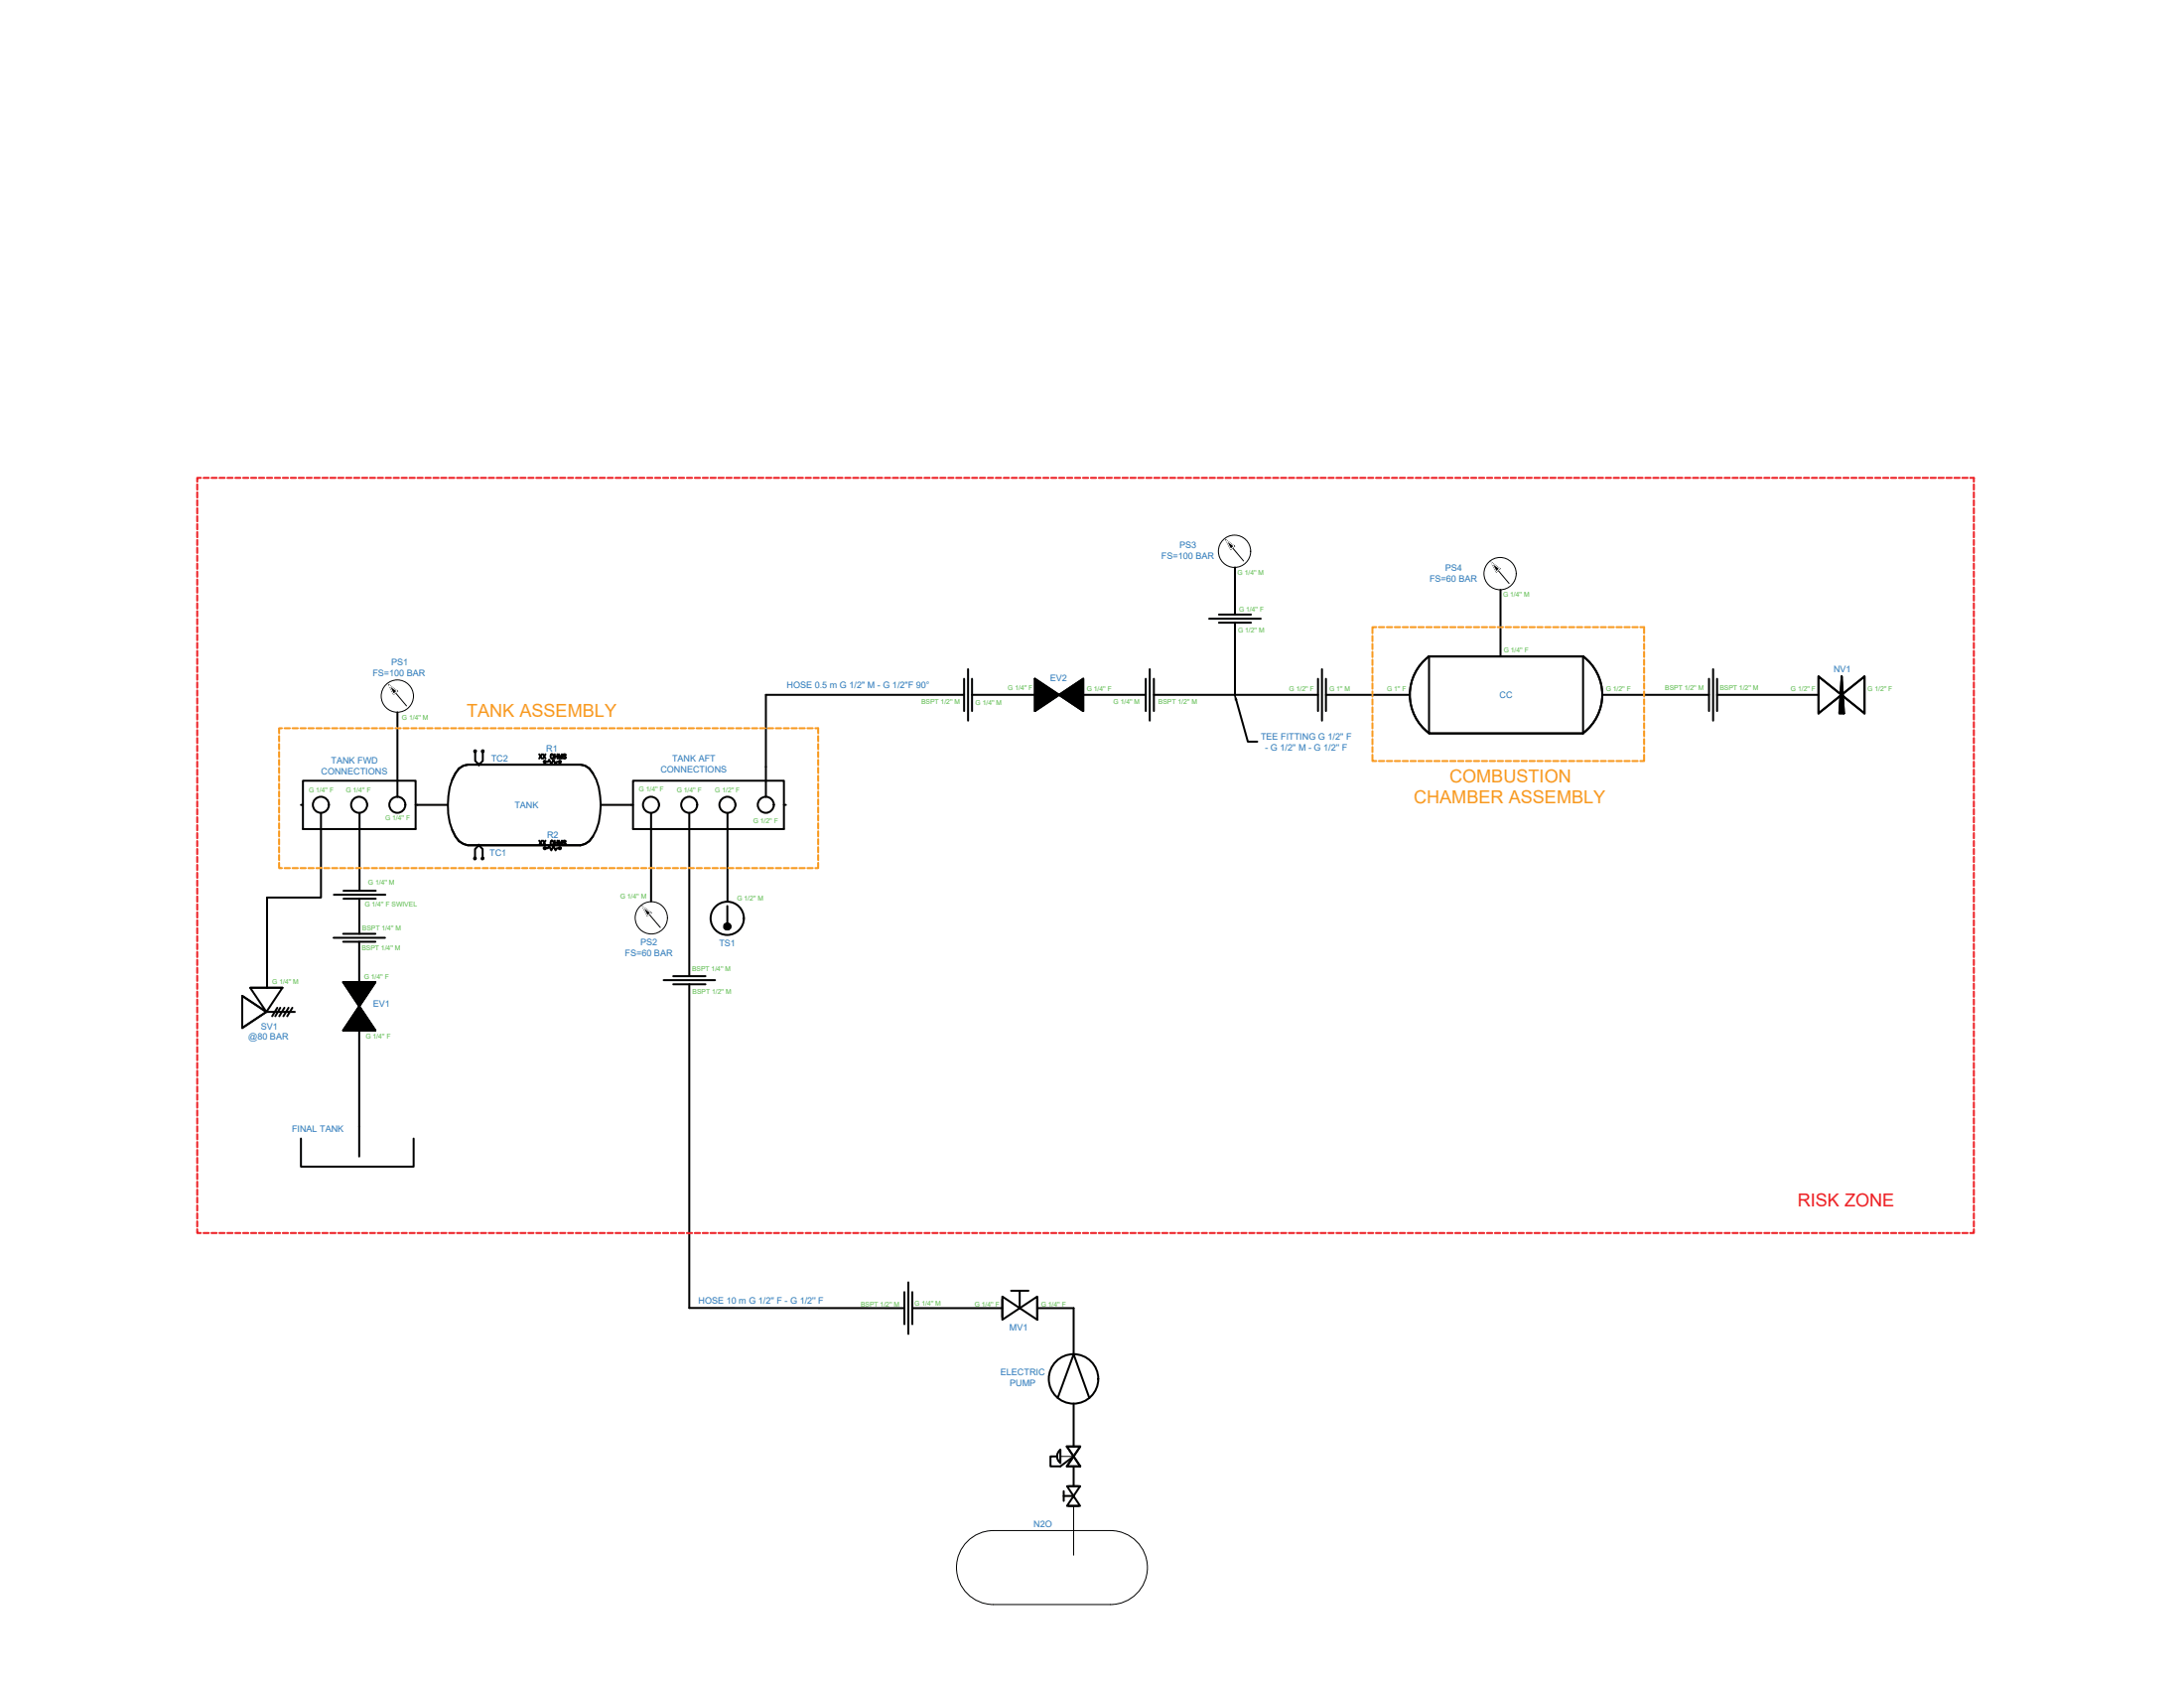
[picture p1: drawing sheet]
<svg xmlns="http://www.w3.org/2000/svg" width="279mm" height="216mm" viewBox="0 0 279 216" stroke-linecap="round" stroke-linejoin="round" font-family="sans-serif">
<!-- layer: SYMS -->
<g fill="none" stroke="#000" stroke-width=".25">
<path d="M154.7 79.1h6.6M155.9 78.6h4.1M155.9 79.6h4.1M38.8 99.9h14.4v6.1h-14.4zM58.7 98.3l.6-.4 .6-.1h14.4l.5 .1 .6 .4a7.4 7.4 0 0 1 1.4 5.8 6 6 0 0 1-1.4 3.5l-.6 .3-.5 .2h-14.5a2.52 2.52 0 0 1-2-2 9.2 9.2 0 0 1 .5-7.2zM60.8 96.2v1.1l.5 .5 .5-.5v-1.1M60.9 96l-.2 .2M61.8 96l-.1 .2M69.8 97.4h.3l.2-.2 .2 .5 .3-.5 .3 .5 .1-.3h.3M75.9 98.9l-.5-.6-.6-.4-.5-.1h-14.4l-.6 .1-.6 .4-.4 .6-.5 .8M81 99.9h19.3v6.1h-19.3zM123.3 86.8v4.1"/>
<path d="M123.8 85.6v6.6M124.4 86.8v4.1M132.4 86.8l3.1 2.1-3.1 2zM132.4 86.8v4.1l6.2-4.1v4.1zM135.5 88.9l3.1-2.1v4.1zM146.6 86.8v4.1M147.1 85.6v6.6M147.6 86.8v4.1M168.6 86.8v4.1M169.1 85.6v6.6M169.6 86.8v4.1M182.3 84.4l.5-.5v9.9h19.7h-19.7a6.1 6.1 0 0 1-.5-9.4z"/>
<path d="M202.5 83.9a6.1 6.1 0 0 1 0 9.9M202.5 84h-19.7h19.7M202.5 84v9.8M218.6 86.8v4.1M219.2 85.6v6.6M219.7 86.8v4.1M232.6 86.5l3 2.4-3 2.3zM232.6 91.2v-4.7l5.9 4.7M232.6 91.2l5.9-4.7v4.7M235.6 88.9l2.9-2.4v4.7zM235.6 86.5l.3 4.7h-.6zM38.5 102.9h.3"/>
<path d="M42.7 119.9h6.6M42.7 114.4h6.6M43.9 119.4h4.1M43.9 113.9h4.2M43.9 114.9h4.2M53.2 102.9h.2M57.8 106.1a2.52 2.52 0 0 0 2 2h14.5M60.8 109.7v-1.1l.5-.5 .4 .5v1.1M60.9 109.7l-.2 .2M61.8 109.7l-.1 .2M69.8 108.5h.3l.2-.3 .2 .6 .3-.6 .3 .6 .1-.3h.3M75.9 107l-.5 .6-.6 .3-.5 .2"/>
<path d="M80.7 102.9h.3M93 115.9v2.6M100.3 102.9h.2M43.9 125.6h4.1l-2 3.1zM43.9 125.6l4.1 6.2h-4.1l4.1-6.2zM43.9 120.5h4.1M46 128.7l2 3.1h-4.1zM84.9 125.4h6.6M86.1 125.9h4.2M86.1 124.9h4.2M38.5 145.6v3.6h14.4v-3.6M46 144.1v3.8"/>
<path d="M115.7 165.3v4.1M116.2 164v6.6M116.7 165.3v4.1M128.2 165.8l4.5 3v-3l-4.5 3zM128.2 166.2v2.2M129.3 165.1h2.3M130.5 165.1v2.2M132.7 166.2v2.2M135.2 186.3h-.8v1.3h1.3l1.7-1.3M135.7 187.1a1.05 1.05 0 0 1 0-1.7v1.7M136.1 190.7v1.3M136.1 191.3h1.3"/>
<path d="M136.5 185h1.7l-.8 1.3zM136.5 185h1.7l-1.7 2.6h1.7M136.5 185l1.7 2.6M136.5 190.1l1.7 2.5h-1.7l1.7-2.5zM136.7 190.1h1.3M136.7 192.6h1.3M137.4 186.3l.8 1.3h-1.7z"/>
<circle cx="60.8" cy="96.1" r=".12"/>
<circle cx="61.3" cy="97.8" r=".03"/>
<circle cx="61.3" cy="97.8" r=".05"/>
<circle cx="61.8" cy="96.1" r=".12"/>
<circle cx="69.7" cy="97.4" r=".14"/>
<circle cx="71.6" cy="97.4" r=".14"/>
<circle cx="41.1" cy="102.9" r="1.03"/>
<circle cx="45.9" cy="102.9" r="1.03"/>
<circle cx="50.8" cy="102.9" r="1.03"/>
<circle cx="60.8" cy="109.8" r=".12"/>
<circle cx="61.2" cy="108.1" r=".03"/>
<circle cx="61.2" cy="108.1" r=".05"/>
<circle cx="61.7" cy="109.8" r=".12"/>
<circle cx="69.7" cy="108.5" r=".14"/>
<circle cx="71.6" cy="108.5" r=".14"/>
<circle cx="83.3" cy="102.9" r="1.03"/>
<circle cx="88.2" cy="102.9" r="1.03"/>
<circle cx="93" cy="117.5" r="2.13"/>
<circle cx="93" cy="118.5" r=".39"/>
<circle cx="93.1" cy="102.9" r="1.03"/>
<circle cx="98" cy="102.9" r="1.03"/>
</g>
<!-- layer: MISC -->
<g fill="none" stroke="#000" stroke-width=".25">
<path d="M69 96.5l.3 .5M69.3 96.5l-.3 .5M69.5 96.5l.3 .5M69.8 96.5l-.3 .5M70.5 96.5a.26 .26 0 0 1 .3 .2 .26 .26 0 0 1-.3 .3l-.1-.2zM71 96.5v.5M71 96.7h.3M71.3 96.5v.5M71.5 97v-.5l.2 .5 .2-.5v.5M72.4 96.6l-.3-.1v.2l.2 .1 .1 .1-.1 .1-.2-.1M69 107.5l.3 .6M69.3 107.5l-.3 .6"/>
<path d="M69.5 107.5l.3 .6M69.8 107.5l-.3 .6M70.6 107.5a.27 .27 0 0 1 .2 .3 .27 .27 0 0 1-.3 .2 .37 .37 0 0 1 .1-.5zM71 107.5v.6M71 107.8h.3M71.3 107.5v.6M71.5 108.1v-.6l.2 .6 .2-.6v.6M72.4 107.6l-.1-.1-.2 .1v.2l.3 .1-.1 .2-.2-.1"/>
</g>
<!-- layer: WIRES -->
<g fill="none" stroke="#000" stroke-width=".25">
<path d="M50.8 91.1v10.8M98 88.9v13M41.1 104v10.8h-6.9v11.6M46 114.9v4.5M46 104v9.9M53.4 102.9h3.9M76.9 102.9h3.8M83.3 104v11.3M88.2 104v20.9M93.1 104v11.3M46 120.5v5.1M88.2 125.9v41.4"/>
<path d="M130.5 167.3h.1M132.7 167.3h4.7v5.9M137.4 179.5v5.5M137.4 187.6v2.5"/>
</g>
<!-- layer: SYMS -->
<g fill="none" stroke="#000" stroke-width=".13">
<path d="M156.9 69.1l2.2 2.6M156.9 69.1l1 .7-.4 .5zM190.8 72l2.3 2.6M190.8 72l1 .7-.4 .4zM49.8 87.6l2.2 2.7M49.8 87.6l1 .8-.4 .4zM82.3 116l2.2 2.6M82.3 116l.9 .7-.4 .5zM135.7 187.1a1.05 1.05 0 0 1 0-1.7v1.7M135.7 186.3h1.7M137.4 192.6v6.3M142.1 195.8a4.7 4.7 0 0 1 4.7 4.7 4.7 4.7 0 0 1-4.7 4.7"/>
<path d="M142.1 195.8h-15a4.7 4.7 0 0 0-4.7 4.7 4.7 4.7 0 0 0 4.7 4.7h15"/>
<circle cx="157.9" cy="70.5" r="2.06"/>
<circle cx="191.9" cy="73.4" r="2.06"/>
<circle cx="50.8" cy="89" r="2.06"/>
<circle cx="83.3" cy="117.4" r="2.06"/>
</g>
<g fill="#000" stroke="#000" stroke-width=".13">
<path d="M93 118.9h.2zM93 118.1h.1z"/>
<path d="M156.9 69.1l1 .7h-.7zM157.2 69.8l.3 .5 .4-.5z"/>
<path d="M190.8 72l1 .7h-.6zM191.2 72.7l.2 .4 .4-.4z"/>
<path d="M49.8 87.6l1 .8h-.7zM50.1 88.4l.3 .4 .4-.4z"/>
<path d="M132.4 88.9v2zM132.4 88.9v2z"/>
<path d="M132.4 86.8v1.8zM132.4 86.8v1.8z"/>
<path d="M132.4 86.8v4.1l3-2zM132.4 90.9l3-2z"/>
<path d="M135.5 88.9l3-2zM135.5 88.9l3-2v4z"/>
<path d="M138.5 88.9v2zM138.6 88.9v2z"/>
<path d="M138.5 86.9v1.7l.1-1.8zM138.6 86.8l-.1 1.8z"/>
<path d="M235.6 86.5v4.7h-.3zM235.6 86.5v4.7h.3z"/>
<path d="M82.3 116l.9 .7h-.6zM82.6 116.7l.2 .5 .4-.5z"/>
<path d="M93 118.9h.1zM93 118.9h.1z"/>
<path d="M93 118.1h.2zM93 118.1h.2z"/>
<path d="M93 118.1h.2zM92.9 118.1h.3z"/>
<path d="M92.9 118.1h.3zM92.9 118.1h.3z"/>
<path d="M92.9 118.9h.3zM92.9 118.9h.3z"/>
<path d="M92.9 118.1l.3 .1zM92.9 118.2h.3z"/>
<path d="M92.9 118.9h.3zM92.9 118.9h.3z"/>
<path d="M92.9 118.2h.4zM92.8 118.2h.5z"/>
<path d="M92.9 118.9h.3zM92.9 118.9h.3z"/>
<path d="M92.8 118.2h.5zM92.8 118.2h.5z"/>
<path d="M92.8 118.8h.5zM92.8 118.8l.4 .1z"/>
<path d="M92.8 118.2l.5 .1zM92.8 118.2l.5 .1z"/>
<path d="M92.8 118.8h.5zM92.8 118.8h.5z"/>
<path d="M92.8 118.3h.6zM92.7 118.3h.7z"/>
<path d="M92.8 118.8h.5zM92.8 118.8h.5z"/>
<path d="M92.7 118.3h.7zM92.7 118.3h.7z"/>
<path d="M92.7 118.8h.7zM92.7 118.8h.6z"/>
<path d="M92.7 118.3h.7zM92.7 118.3h.7z"/>
<path d="M92.7 118.7h.7zM92.7 118.7l.7 .1z"/>
<path d="M92.7 118.3l.7 .1zM92.7 118.3l.7 .1z"/>
<path d="M92.7 118.4h.7zM92.7 118.4h.7z"/>
<path d="M92.7 118.7h.7zM92.7 118.7h.7z"/>
<path d="M92.7 118.7h.7zM92.7 118.7h.7z"/>
<path d="M92.7 118.4h.7zM92.7 118.4h.7z"/>
<path d="M92.7 118.4l.8 .1zM92.7 118.4l.8 .1z"/>
<path d="M92.7 118.6h.7zM92.7 118.6h.7z"/>
<path d="M92.7 118.6h.7zM92.7 118.6l.7 .1z"/>
<path d="M92.7 118.5h.8zM92.7 118.5h.8z"/>
<path d="M92.7 118.5h.8zM92.7 118.5h.8z"/>
<path d="M92.7 118.5h.8zM92.7 118.5l.7 .1z"/>
<path d="M43.9 125.6h2.1zM43.9 125.6h2.1z"/>
<path d="M43.9 131.7l2.1 .1zM43.9 131.7l2.1 .1h-2.1z"/>
<path d="M46 128.7l2 3zM46 128.7l2 3h-4.1z"/>
<path d="M46.3 131.7l1.7 .1zM46.3 131.7l1.7 .1z"/>
<path d="M46.3 125.6h1.7zM46.3 125.6h1.7z"/>
<path d="M43.9 125.6l2.1 3 2-3zM43.9 125.6l2.1 3z"/>
</g>
<path d="M156.9 69.1l1 .7-.4 .5zM190.8 72l1 .7-.4 .4zM49.8 87.6l1 .8-.4 .4zM82.3 116l.9 .7-.4 .5z" fill="none" stroke="#fafafa" stroke-width=".13"/>
<!-- layer: 0 -->
<g fill="none" stroke="#000" stroke-width=".25">
<path d="M158 72.6v6M158 79.6v9.3M192 75.5v8.5M98 88.9h25.3M124.4 88.9h22.2M147.6 88.9h21M158.1 89.5l1.5 5.4h1.2M169.6 88.9h10.8M205 88.9h13.6M219.7 88.9h12.9M31 127.4l3.1 2-3.1 2.1zM32 126.3h4.1l-2 3.1z"/>
<path d="M32 126.3h4.1M34.1 129.4h3.6M35.5 128.9l-.7 1.1M35.9 128.9l-.7 1.1M36.4 128.9l-.7 1.1M36.9 128.9l-.6 1.1M37.4 128.9l-.7 1.1M46 128.7v15.4M88.2 167.3h27.5M116.7 167.3h11.5M135.3 178.8l2.1-5.6 2 5.6"/>
<circle cx="137.3" cy="176.4" r="3.2"/>
</g>
<g fill="none" stroke="#f8991e" stroke-width=".25">
<path d="M35.7 94.1v.7M35.7 95.2v.6M35.7 96.2v.7M35.7 97.2v.7M35.7 98.2v.7M35.7 99.2v.7M36.1 93.1h-.4v.7M36.4 93.1h.7M37.4 93.1h.7M38.4 93.1h.7M39.5 93.1h.6M40.5 93.1h.6"/>
<path d="M41.5 93.1h.6M42.5 93.1h.7M43.5 93.1h.7M44.5 93.1h.7M45.5 93.1h.7M46.5 93.1h.7M47.6 93.1h.6M48.6 93.1h.7M49.6 93.1h.6M50.6 93.1h.7M51.6 93.1h.7M52.6 93.1h.7"/>
<path d="M53.6 93.1h.7M54.7 93.1h.6M55.7 93.1h.6M56.7 93.1h.7M57.7 93.1h.7M58.7 93.1h.7M59.7 93.1h.7M60.7 93.1h.7M61.7 93.1h.7M62.8 93.1h.6M63.8 93.1h.7M64.8 93.1h.7"/>
<path d="M65.8 93.1h.7M66.8 93.1h.7M67.8 93.1h.7M68.8 93.1h.7M69.9 93.1h.6M70.9 93.1h.6M71.9 93.1h.7M72.9 93.1h.7M73.9 93.1h.7M74.9 93.1h.7M75.9 93.1h.7M76.9 93.1h.7"/>
<path d="M78 93.1h.6M79 93.1h.7M80 93.1h.7M81 93.1h.7M82 93.1h.7M83 93.1h.7M84 93.1h.7M85 93.1h.7M86.1 93.1h.6M87.1 93.1h.7M88.1 93.1h.7M89.1 93.1h.7"/>
<path d="M90.1 93.1h.7M91.1 93.1h.7M92.2 93.1h.6M93.2 93.1h.6M94.2 93.1h.6M95.2 93.1h.7M96.2 93.1h.7M97.2 93.1h.7M98.2 93.1h.7M99.3 93.1h.6M100.3 93.1h.6M101.3 93.1h.6"/>
<path d="M102.3 93.1h.7M103.3 93.1h.7M104.3 93.1h.4v.7M104.7 94.1v.7M104.7 95.2v.6M104.7 96.2v.7M104.7 97.2v.7M104.7 98.2v.7M104.7 99.2v.7M175.6 96.5v.8h.5M175.6 81.3v.7M175.6 82.4v.6"/>
<path d="M175.6 83.4v.6M175.6 84.4v.7M175.6 85.4v.7M175.6 86.4v.7M175.6 87.4v.7M175.6 88.4v.7M175.6 89.4v.7M175.6 90.5v.6M175.6 91.5v.7M175.6 92.5v.7M175.6 93.5v.7M175.6 94.5v.7"/>
<path d="M175.6 95.5v.7M176.1 80.2h-.5v.8M176.4 97.3h.7M176.4 80.2h.7M177.4 97.3h.7M177.4 80.2h.7M178.4 97.3h.7M178.4 80.2h.7M179.5 97.3h.6M179.5 80.2h.6M180.4 97.3h.7M180.4 80.2h.7"/>
<path d="M181.5 97.3h.6M181.5 80.2h.6M182.5 97.3h.7M182.5 80.2h.7M183.5 97.3h.7M183.5 80.2h.7M184.5 97.3h.7M184.5 80.2h.7M185.5 97.3h.7M185.5 80.2h.7M186.5 97.3h.7M186.5 80.2h.7"/>
<path d="M187.6 97.3h.6M187.6 80.2h.6M188.6 97.3h.6M188.6 80.2h.6M189.6 97.3h.6M189.6 80.2h.6M190.6 97.3h.7M190.6 80.2h.7M191.6 97.3h.7M191.6 80.2h.7M192.6 97.3h.7M192.6 80.2h.7"/>
<path d="M193.6 97.3h.7M193.6 80.2h.7M194.6 97.3h.7M194.6 80.2h.7M195.7 97.3h.6M195.7 80.2h.6M196.7 97.3h.6M196.7 80.2h.6M197.7 97.3h.7M197.7 80.2h.7M198.7 97.3h.7M198.7 80.2h.7"/>
<path d="M199.7 97.3h.7M199.7 80.2h.7M200.7 97.3h.7M200.7 80.2h.7M201.7 97.3h.7M201.7 80.2h.7M202.8 97.3h.6M202.8 80.2h.6M203.8 97.3h.6M203.8 80.2h.6M204.8 97.3h.6M204.8 80.2h.6"/>
<path d="M205.8 97.3h.7M205.8 80.2h.7M206.8 97.3h.7M206.8 80.2h.7M207.8 97.3h.7M207.8 80.2h.7M208.8 97.3h.7M208.8 80.2h.7M209.8 80.2h.5v.8M210.3 96.5v.8h-.5M210.3 81.3v.7M210.3 82.4v.6"/>
<path d="M210.3 83.4v.6M210.3 84.4v.7M210.3 85.4v.7M210.3 86.4v.7M210.3 87.4v.7M210.3 88.4v.7M210.3 89.4v.7M210.3 90.5v.6M210.3 91.5v.7M210.3 92.5v.7M210.3 93.5v.7M210.3 94.5v.7"/>
<path d="M210.3 95.5v.7M35.7 110.4v.6h.4M35.7 100.2v.7M35.7 101.2v.7M35.7 102.2v.7M35.7 103.3v.6M35.7 104.3v.7M35.7 105.3v.7M35.7 106.3v.7M35.7 107.3v.7M35.7 108.3v.7M35.7 109.4v.6"/>
<path d="M36.4 111h.7M37.4 111h.7M38.4 111h.7M39.5 111h.6M40.5 111h.6M41.5 111h.6M42.5 111h.7M43.5 111h.7M44.5 111h.7M45.5 111h.7M46.5 111h.7M47.6 111h.6"/>
<path d="M48.6 111h.7M49.6 111h.6M50.6 111h.7M51.6 111h.7M52.6 111h.7M53.6 111h.7M54.7 111h.6M55.7 111h.6M56.7 111h.7M57.7 111h.7M58.7 111h.7M59.7 111h.7"/>
<path d="M60.7 111h.7M61.7 111h.7M62.8 111h.6M63.8 111h.7M64.8 111h.7M65.8 111h.7M66.8 111h.7M67.8 111h.7M68.8 111h.7M69.9 111h.6M70.9 111h.6M71.9 111h.7"/>
<path d="M72.9 111h.7M73.9 111h.7M74.9 111h.7M75.9 111h.7M76.9 111h.7M78 111h.6M79 111h.7M80 111h.7M81 111h.7M82 111h.7M83 111h.7M84 111h.7"/>
<path d="M85 111h.7M86.1 111h.6M87.1 111h.7M88.1 111h.7M89.1 111h.7M90.1 111h.7M91.1 111h.7M92.2 111h.6M93.2 111h.6M94.2 111h.6M95.2 111h.7M96.2 111h.7"/>
<path d="M97.2 111h.7M98.2 111h.7M99.3 111h.6M100.3 111h.6M101.3 111h.6M102.3 111h.7M103.3 111h.7M104.7 110.4v.6h-.4M104.7 100.2v.7M104.7 101.2v.7M104.7 102.2v.7M104.7 103.3v.6"/>
<path d="M104.7 104.3v.7M104.7 105.3v.7M104.7 106.3v.7M104.7 107.3v.7M104.7 108.3v.7M104.7 109.4v.6"/>
</g>
<path d="M158 88.9l.2 .6h-.2z" fill="#000" stroke="#000" stroke-width=".13"/>
<g fill="none" stroke="#ed1f24" stroke-width=".25">
<path d="M25.2 61.9v.7M25.2 63v.6M25.2 64v.7M25.2 65v.7M25.2 66v.7M25.2 67v.7M25.2 68v.7M25.2 69.1v.6M25.2 70.1v.6M25.2 71.1v.6M25.2 72.1v.7M25.2 73.1v.7"/>
<path d="M25.2 74.1v.7M25.2 75.1v.7M25.2 76.2v.6M25.2 77.2v.6M25.2 78.2v.6M25.2 79.2v.7M25.7 61.1h-.5v.5M26 61.1h.7M27.1 61.1h.6M28.1 61.1h.6M29.1 61.1h.7M30.1 61.1h.7"/>
<path d="M31.1 61.1h.7M32.1 61.1h.7M33.1 61.1h.7M34.1 61.1h.7M35.2 61.1h.6M36.2 61.1h.7M37.2 61.1h.7M38.2 61.1h.7M39.2 61.1h.7M40.2 61.1h.7M41.2 61.1h.7M42.2 61.1h.7"/>
<path d="M43.3 61.1h.6M44.3 61.1h.7M45.3 61.1h.7M46.3 61.1h.7M47.3 61.1h.7M48.3 61.1h.7M49.3 61.1h.7M50.4 61.1h.6M51.4 61.1h.6M52.4 61.1h.7M53.4 61.1h.7M54.4 61.1h.7"/>
<path d="M55.4 61.1h.7M56.4 61.1h.7M57.4 61.1h.7M58.5 61.1h.6M59.5 61.1h.7M60.5 61.1h.7M61.5 61.1h.7M62.5 61.1h.7M63.5 61.1h.7M64.6 61.1h.6M65.6 61.1h.6M66.6 61.1h.6"/>
<path d="M67.6 61.1h.7M68.6 61.1h.7M69.6 61.1h.7M70.6 61.1h.7M71.6 61.1h.7M72.7 61.1h.6M73.7 61.1h.6M74.7 61.1h.7M75.7 61.1h.7M76.7 61.1h.7M77.7 61.1h.7M78.7 61.1h.7"/>
<path d="M79.8 61.1h.6M80.8 61.1h.6M81.8 61.1h.6M82.8 61.1h.7M83.8 61.1h.7M84.8 61.1h.7M85.8 61.1h.7M86.8 61.1h.7M87.9 61.1h.6M88.9 61.1h.7M89.9 61.1h.7M90.9 61.1h.7"/>
<path d="M91.9 61.1h.7M92.9 61.1h.7M93.9 61.1h.7M95 61.1h.6M96 61.1h.6M97 61.1h.7M98 61.1h.7M99 61.1h.7M100 61.1h.7M101 61.1h.7M102 61.1h.7M103.1 61.1h.6"/>
<path d="M104.1 61.1h.7M105.1 61.1h.7M106.1 61.1h.7M107.1 61.1h.7M108.1 61.1h.7M109.1 61.1h.7M110.2 61.1h.6M111.2 61.1h.6M112.2 61.1h.7M113.2 61.1h.7M114.2 61.1h.7M115.2 61.1h.7"/>
<path d="M116.2 61.1h.7M117.2 61.1h.7M118.3 61.1h.6M119.3 61.1h.7M120.3 61.1h.7M121.3 61.1h.7M122.3 61.1h.7M123.3 61.1h.7M124.4 61.1h.6M125.3 61.1h.7M126.4 61.1h.6M127.4 61.1h.7"/>
<path d="M128.4 61.1h.7M129.4 61.1h.7M130.4 61.1h.7M131.4 61.1h.7M132.5 61.1h.6M133.5 61.1h.6M134.5 61.1h.6M135.5 61.1h.7M136.5 61.1h.7M137.5 61.1h.7M138.5 61.1h.7M139.6 61.1h.6"/>
<path d="M140.6 61.1h.6M141.6 61.1h.6M142.6 61.1h.7M143.6 61.1h.7M144.6 61.1h.7M145.6 61.1h.7M146.6 61.1h.7M147.7 61.1h.6M148.7 61.1h.7M149.7 61.1h.6M150.7 61.1h.7M151.7 61.1h.7"/>
<path d="M152.7 61.1h.7M153.7 61.1h.7M154.7 61.1h.7M155.8 61.1h.6M156.8 61.1h.7M157.8 61.1h.7M158.8 61.1h.7M159.8 61.1h.7M160.8 61.1h.7M161.8 61.1h.7M162.9 61.1h.6M163.9 61.1h.6"/>
<path d="M164.9 61.1h.7M165.9 61.1h.7M166.9 61.1h.7M167.9 61.1h.7M168.9 61.1h.7M169.9 61.1h.7M171 61.1h.6M172 61.1h.7M173 61.1h.7M174 61.1h.7M175 61.1h.7M176 61.1h.7"/>
<path d="M177 61.1h.7M178.1 61.1h.6M179.1 61.1h.6M180.1 61.1h.7M181.1 61.1h.7M182.1 61.1h.7M183.1 61.1h.7M184.1 61.1h.7M185.1 61.1h.7M186.2 61.1h.6M187.2 61.1h.7M188.2 61.1h.7"/>
<path d="M189.2 61.1h.7M190.2 61.1h.7M191.2 61.1h.7M192.3 61.1h.6M193.3 61.1h.6M194.3 61.1h.6M195.3 61.1h.7M196.3 61.1h.7M197.3 61.1h.7M198.3 61.1h.7M199.3 61.1h.7M200.4 61.1h.6"/>
<path d="M201.4 61.1h.6M202.4 61.1h.7M203.4 61.1h.7M204.4 61.1h.7M205.4 61.1h.7M206.4 61.1h.7M207.5 61.1h.6M208.5 61.1h.6M209.5 61.1h.6M210.5 61.1h.7M211.5 61.1h.7M212.5 61.1h.7"/>
<path d="M213.5 61.1h.7M214.5 61.1h.7M215.6 61.1h.6M216.6 61.1h.7M217.6 61.1h.6M218.6 61.1h.7M219.6 61.1h.7M220.6 61.1h.7M221.6 61.1h.7M222.7 61.1h.6M223.7 61.1h.6M224.7 61.1h.7"/>
<path d="M225.7 61.1h.7M226.7 61.1h.7M227.7 61.1h.7M228.7 61.1h.7M229.7 61.1h.7M230.8 61.1h.6M231.8 61.1h.7M232.8 61.1h.7M233.8 61.1h.7M234.8 61.1h.7M235.8 61.1h.7M236.8 61.1h.7"/>
<path d="M237.8 61.1h.7M238.9 61.1h.6M239.9 61.1h.7M240.9 61.1h.7M241.9 61.1h.7M242.9 61.1h.7M243.9 61.1h.7M244.9 61.1h.7M246 61.1h.6M247 61.1h.7M248 61.1h.7M249 61.1h.7"/>
<path d="M250 61.1h.7M251 61.1h.7M252.1 61.1h.4v.5M252.5 61.9v.7M252.5 63v.6M252.5 64v.7M252.5 65v.7M252.5 66v.7M252.5 67v.7M252.5 68v.7M252.5 69.1v.6M252.5 70.1v.6"/>
<path d="M252.5 71.1v.6M252.5 72.1v.7M252.5 73.1v.7M252.5 74.1v.7M252.5 75.1v.7M252.5 76.2v.6M252.5 77.2v.6M252.5 78.2v.6M252.5 79.2v.7M25.2 80.2v.7M25.2 81.2v.7M25.2 82.2v.7"/>
<path d="M25.2 83.2v.7M25.2 84.3v.6M25.2 85.3v.7M25.2 86.3v.6M25.2 87.3v.7M25.2 88.3v.7M25.2 89.3v.7M25.2 90.3v.7M25.2 91.3v.7M25.2 92.4v.6M25.2 93.4v.7M25.2 94.4v.7"/>
<path d="M25.2 95.4v.7M25.2 96.4v.7M25.2 97.4v.7M25.2 98.4v.7M25.2 99.5v.6M252.5 80.2v.7M252.5 81.2v.7M252.5 82.2v.7M252.5 83.2v.7M252.5 84.3v.6M252.5 85.3v.7M252.5 86.3v.6"/>
<path d="M252.5 87.3v.7M252.5 88.3v.7M252.5 89.3v.7M252.5 90.3v.7M252.5 91.3v.7M252.5 92.4v.6M252.5 93.4v.7M252.5 94.4v.7M252.5 95.4v.7M252.5 96.4v.7M252.5 97.4v.7M252.5 98.4v.7"/>
<path d="M252.5 99.5v.6M25.2 100.5v.6M25.2 101.5v.7M25.2 102.5v.7M25.2 103.5v.7M25.2 104.5v.7M25.2 105.5v.7M25.2 106.5v.7M25.2 107.6v.6M25.2 108.6v.7M25.2 109.6v.7M25.2 110.6v.7"/>
<path d="M25.2 111.6v.7M25.2 112.6v.7M25.2 113.6v.7M25.2 114.7v.6M25.2 115.7v.6M25.2 116.7v.7M25.2 117.7v.7M25.2 118.7v.7M25.2 119.7v.7M252.5 100.5v.6M252.5 101.5v.7M252.5 102.5v.7"/>
<path d="M252.5 103.5v.7M252.5 104.5v.7M252.5 105.5v.7M252.5 106.5v.7M252.5 107.6v.6M252.5 108.6v.7M252.5 109.6v.7M252.5 110.6v.7M252.5 111.6v.7M252.5 112.6v.7M252.5 113.6v.7M252.5 114.7v.6"/>
<path d="M252.5 115.7v.6M252.5 116.7v.7M252.5 117.7v.7M252.5 118.7v.7M252.5 119.7v.7M25.2 120.7v.7M25.2 121.7v.7M25.2 122.8v.6M25.2 123.8v.7M25.2 124.8v.7M25.2 125.8v.7M25.2 126.8v.7"/>
<path d="M25.2 127.8v.7M25.2 128.8v.7M25.2 129.9v.6M25.2 130.9v.6M25.2 131.9v.7M25.2 132.9v.7M25.2 133.9v.7M25.2 134.9v.7M25.2 135.9v.7M25.2 136.9v.7M25.2 138v.6M25.2 139v.7"/>
<path d="M25.2 140v.7M252.5 120.7v.7M252.5 121.7v.7M252.5 122.8v.6M252.5 123.8v.7M252.5 124.8v.7M252.5 125.8v.7M252.5 126.8v.7M252.5 127.8v.7M252.5 128.8v.7M252.5 129.9v.6M252.5 130.9v.6"/>
<path d="M252.5 131.9v.7M252.5 132.9v.7M252.5 133.9v.7M252.5 134.9v.7M252.5 135.9v.7M252.5 136.9v.7M252.5 138v.6M252.5 139v.7M252.5 140v.7M25.2 157.2v.5h.5M25.2 141v.7M25.2 142v.7"/>
<path d="M25.2 143v.7M25.2 144.1v.6M25.2 145.1v.6M25.2 146.1v.6M25.2 147.1v.7M25.2 148.1v.7M25.2 149.1v.7M25.2 150.1v.7M25.2 151.1v.7M25.2 152.2v.6M25.2 153.2v.6M25.2 154.2v.6"/>
<path d="M25.2 155.2v.7M25.2 156.2v.7M26 157.7h.7M27.1 157.7h.6M28.1 157.7h.6M29.1 157.7h.7M30.1 157.7h.7M31.1 157.7h.7M32.1 157.7h.7M33.1 157.7h.7M34.1 157.7h.7M35.2 157.7h.6"/>
<path d="M36.2 157.7h.7M37.2 157.7h.7M38.2 157.7h.7M39.2 157.7h.7M40.2 157.7h.7M41.2 157.7h.7M42.2 157.7h.7M43.3 157.7h.6M44.3 157.7h.7M45.3 157.7h.7M46.3 157.7h.7M47.3 157.7h.7"/>
<path d="M48.3 157.7h.7M49.3 157.7h.7M50.4 157.7h.6M51.4 157.7h.6M52.4 157.7h.7M53.4 157.7h.7M54.4 157.7h.7M55.4 157.7h.7M56.4 157.7h.7M57.4 157.7h.7M58.5 157.7h.6M59.5 157.7h.7"/>
<path d="M60.5 157.7h.7M61.5 157.7h.7M62.5 157.7h.7M63.5 157.7h.7M64.6 157.7h.6M65.6 157.7h.6M66.6 157.7h.6M67.6 157.7h.7M68.6 157.7h.7M69.6 157.7h.7M70.6 157.7h.7M71.6 157.7h.7"/>
<path d="M72.7 157.7h.6M73.7 157.7h.6M74.7 157.7h.7M75.7 157.7h.7M76.7 157.7h.7M77.7 157.7h.7M78.7 157.7h.7M79.8 157.7h.6M80.8 157.7h.6M81.8 157.7h.6M82.8 157.7h.7M83.8 157.7h.7"/>
<path d="M84.8 157.7h.7M85.8 157.7h.7M86.8 157.7h.7M87.9 157.7h.6M88.9 157.7h.7M89.9 157.7h.7M90.9 157.7h.7M91.9 157.7h.7M92.9 157.7h.7M93.9 157.7h.7M95 157.7h.6M96 157.7h.6"/>
<path d="M97 157.7h.7M98 157.7h.7M99 157.7h.7M100 157.7h.7M101 157.7h.7M102 157.7h.7M103.1 157.7h.6M104.1 157.7h.7M105.1 157.7h.7M106.1 157.7h.7M107.1 157.7h.7M108.1 157.7h.7"/>
<path d="M109.1 157.7h.7M110.2 157.7h.6M111.2 157.7h.6M112.2 157.7h.7M113.2 157.7h.7M114.2 157.7h.7M115.2 157.7h.7M116.2 157.7h.7M117.2 157.7h.7M118.3 157.7h.6M119.3 157.7h.7M120.3 157.7h.7"/>
<path d="M121.3 157.7h.7M122.3 157.7h.7M123.3 157.7h.7M124.4 157.7h.6M125.3 157.7h.7M126.4 157.7h.6M127.4 157.7h.7M128.4 157.7h.7M129.4 157.7h.7M130.4 157.7h.7M131.4 157.7h.7M132.5 157.7h.6"/>
<path d="M133.5 157.7h.6M134.5 157.7h.6M135.5 157.7h.7M136.5 157.7h.7M137.5 157.7h.7M138.5 157.7h.7M139.6 157.7h.6M140.6 157.7h.6M141.6 157.7h.6M142.6 157.7h.7M143.6 157.7h.7M144.6 157.7h.7"/>
<path d="M145.6 157.7h.7M146.6 157.7h.7M147.7 157.7h.6M148.7 157.7h.7M149.7 157.7h.6M150.7 157.7h.7M151.7 157.7h.7M152.7 157.7h.7M153.7 157.7h.7M154.7 157.7h.7M155.8 157.7h.6M156.8 157.7h.7"/>
<path d="M157.8 157.7h.7M158.8 157.7h.7M159.8 157.7h.7M160.8 157.7h.7M161.8 157.7h.7M162.9 157.7h.6M163.9 157.7h.6M164.9 157.7h.7M165.9 157.7h.7M166.9 157.7h.7M167.9 157.7h.7M168.9 157.7h.7"/>
<path d="M169.9 157.7h.7M171 157.7h.6M172 157.7h.7M173 157.7h.7M174 157.7h.7M175 157.7h.7M176 157.7h.7M177 157.7h.7M178.1 157.7h.6M179.1 157.7h.6M180.1 157.7h.7M181.1 157.7h.7"/>
<path d="M182.1 157.7h.7M183.1 157.7h.7M184.1 157.7h.7M185.1 157.7h.7M186.2 157.7h.6M187.2 157.7h.7M188.2 157.7h.7M189.2 157.7h.7M190.2 157.7h.7M191.2 157.7h.7M192.3 157.7h.6M193.3 157.7h.6"/>
<path d="M194.3 157.7h.6M195.3 157.7h.7M196.3 157.7h.7M197.3 157.7h.7M198.3 157.7h.7M199.3 157.7h.7M200.4 157.7h.6M201.4 157.7h.6M202.4 157.7h.7M203.4 157.7h.7M204.4 157.7h.7M205.4 157.7h.7"/>
<path d="M206.4 157.7h.7M207.5 157.7h.6M208.5 157.7h.6M209.5 157.7h.6M210.5 157.7h.7M211.5 157.7h.7M212.5 157.7h.7M213.5 157.7h.7M214.5 157.7h.7M215.6 157.7h.6M216.6 157.7h.7M217.6 157.7h.6"/>
<path d="M218.6 157.7h.7M219.6 157.7h.7M220.6 157.7h.7M221.6 157.7h.7M222.7 157.7h.6M223.7 157.7h.6M224.7 157.7h.7M225.7 157.7h.7M226.7 157.7h.7M227.7 157.7h.7M228.7 157.7h.7M229.7 157.7h.7"/>
<path d="M230.8 157.7h.6M231.8 157.7h.7M232.8 157.7h.7M233.8 157.7h.7M234.8 157.7h.7M235.8 157.7h.7M236.8 157.7h.7M237.8 157.7h.7M238.9 157.7h.6M239.9 157.7h.7M240.9 157.7h.7M241.9 157.7h.7"/>
<path d="M242.9 157.7h.7M243.9 157.7h.7M244.9 157.7h.7M246 157.7h.6M247 157.7h.7M248 157.7h.7M249 157.7h.7M250 157.7h.7M251 157.7h.7M252.5 157.2v.5h-.4M252.5 141v.7M252.5 142v.7"/>
<path d="M252.5 143v.7M252.5 144.1v.6M252.5 145.1v.6M252.5 146.1v.6M252.5 147.1v.7M252.5 148.1v.7M252.5 149.1v.7M252.5 150.1v.7M252.5 151.1v.7M252.5 152.2v.6M252.5 153.2v.6M252.5 154.2v.6"/>
<path d="M252.5 155.2v.7M252.5 156.2v.7"/>
</g>
<g font-size="2.3" fill="#f8991e">
<text x="59.7" y="91.8">TANK ASSEMBLY</text>
<text x="185.4" y="100">COMBUSTION</text>
<text x="180.8" y="102.8">CHAMBER ASSEMBLY</text>
</g>
<text font-size="2.3" fill="#ed1f24" x="230" y="154.3">RISK ZONE</text>
<g font-size="1.2" fill="#2776bb">
<text x="148.6" y="71.5">FS=100 BAR</text>
<text x="150.9" y="70.1">PS3</text>
<text x="182.9" y="74.4">FS=60 BAR</text>
<text x="184.9" y="73">PS4</text>
<text x="47.7" y="86.4">FS=100 BAR</text>
<text x="50" y="85">PS1</text>
<text x="100.6" y="88.1">HOSE 0.5 m G 1/2&quot; M - G 1/2&quot;F 90°</text>
<text x="134.3" y="87.2">EV2</text>
<text x="191.8" y="89.3">CC</text>
<text x="234.6" y="86">NV1</text>
<text x="161.3" y="94.6">TEE FITTING G 1/2'' F</text>
<text x="161.8" y="96">- G 1/2'' M - G 1/2'' F</text>
<text x="41.1" y="99.1">CONNECTIONS</text>
<text x="42.4" y="97.7">TANK FWD</text>
<text x="62.8" y="97.4">TC2</text>
<text x="69.9" y="96.2">R1</text>
<text x="84.5" y="98.8">CONNECTIONS</text>
<text x="86" y="97.4">TANK AFT</text>
<text x="65.8" y="103.4">TANK</text>
<text x="70" y="107.2">R2</text>
<text x="62.6" y="109.4">TC1</text>
<text x="79.9" y="122.3">FS=60 BAR</text>
<text x="81.9" y="120.9">PS2</text>
<text x="92" y="121">TS1</text>
<text x="33.4" y="131.6">SV1</text>
<text x="47.7" y="128.8">EV1</text>
<text x="31.8" y="133">@80 BAR</text>
<text x="37.3" y="144.8">FINAL TANK</text>
<text x="89.3" y="166.7">HOSE 10 m G 1/2'' F - G 1/2'' F</text>
<text x="129.1" y="170.2">MV1</text>
<text x="128" y="175.9">ELECTRIC</text>
<text x="129.2" y="177.2">PUMP</text>
<text x="132.2" y="195.3">N2O</text>
</g>
<g font-size=".9" fill="#58ba48">
<text x="158.3" y="73.5">G 1/4'' M</text>
<text x="192.3" y="76.4">G 1/4'' M</text>
<text x="158.4" y="81">G 1/2'' M</text>
<text x="158.5" y="78.2">G 1/4'' F</text>
<text x="192.4" y="83.4">G 1/4'' F</text>
<text x="117.9" y="90">BSPT 1/2'' M</text>
<text x="128.9" y="88.3">G 1/4'' F</text>
<text x="139" y="88.4">G 1/4'' F</text>
<text x="164.9" y="88.4">G 1/2'' F</text>
<text x="170.1" y="88.4">G 1'' M</text>
<text x="177.4" y="88.4">G 1'' F</text>
<text x="205.4" y="88.4">G 1/2'' F</text>
<text x="213" y="88.2">BSPT 1/2'' M</text>
<text x="220" y="88.3">BSPT 1/2'' M</text>
<text x="229.1" y="88.4">G 1/2'' F</text>
<text x="238.9" y="88.4">G 1/2'' F</text>
<text x="51.4" y="92.1">G 1/4'' M</text>
<text x="124.8" y="90.1">G 1/4'' M</text>
<text x="142.4" y="90.1">G 1/4'' M</text>
<text x="148.2" y="90.1">BSPT 1/2'' M</text>
<text x="39.5" y="101.4">G 1/4'' F</text>
<text x="44.2" y="101.4">G 1/4'' F</text>
<text x="81.7" y="101.3">G 1/4'' F</text>
<text x="86.6" y="101.3">G 1/4'' F</text>
<text x="91.5" y="101.3">G 1/2'' F</text>
<text x="49.3" y="104.9">G 1/4'' F</text>
<text x="96.4" y="105.3">G 1/2'' F</text>
<text x="47.1" y="113.1">G 1/4'' M</text>
<text x="46.3" y="119">BSPT 1/4'' M</text>
<text x="46.7" y="116">G 1/4'' F SWIVEL</text>
<text x="79.3" y="115">G 1/4'' M</text>
<text x="94.3" y="115.2">G 1/2'' M</text>
<text x="34.8" y="125.9">G 1/4'' M</text>
<text x="46.3" y="121.5">BSPT 1/4'' M</text>
<text x="46.6" y="125.2">G 1/4'' F</text>
<text x="88.5" y="124.3">BSPT 1/4'' M</text>
<text x="88.6" y="127.1">BSPT 1/2'' M</text>
<text x="46.8" y="132.9">G 1/4'' F</text>
<text x="110.1" y="167.1">BSPT 1/2'' M</text>
<text x="117" y="167.1">G 1/4'' M</text>
<text x="124.7" y="167.1">G 1/4'' F</text>
<text x="133.2" y="167.1">G 1/4'' F</text>
</g>
</svg>
